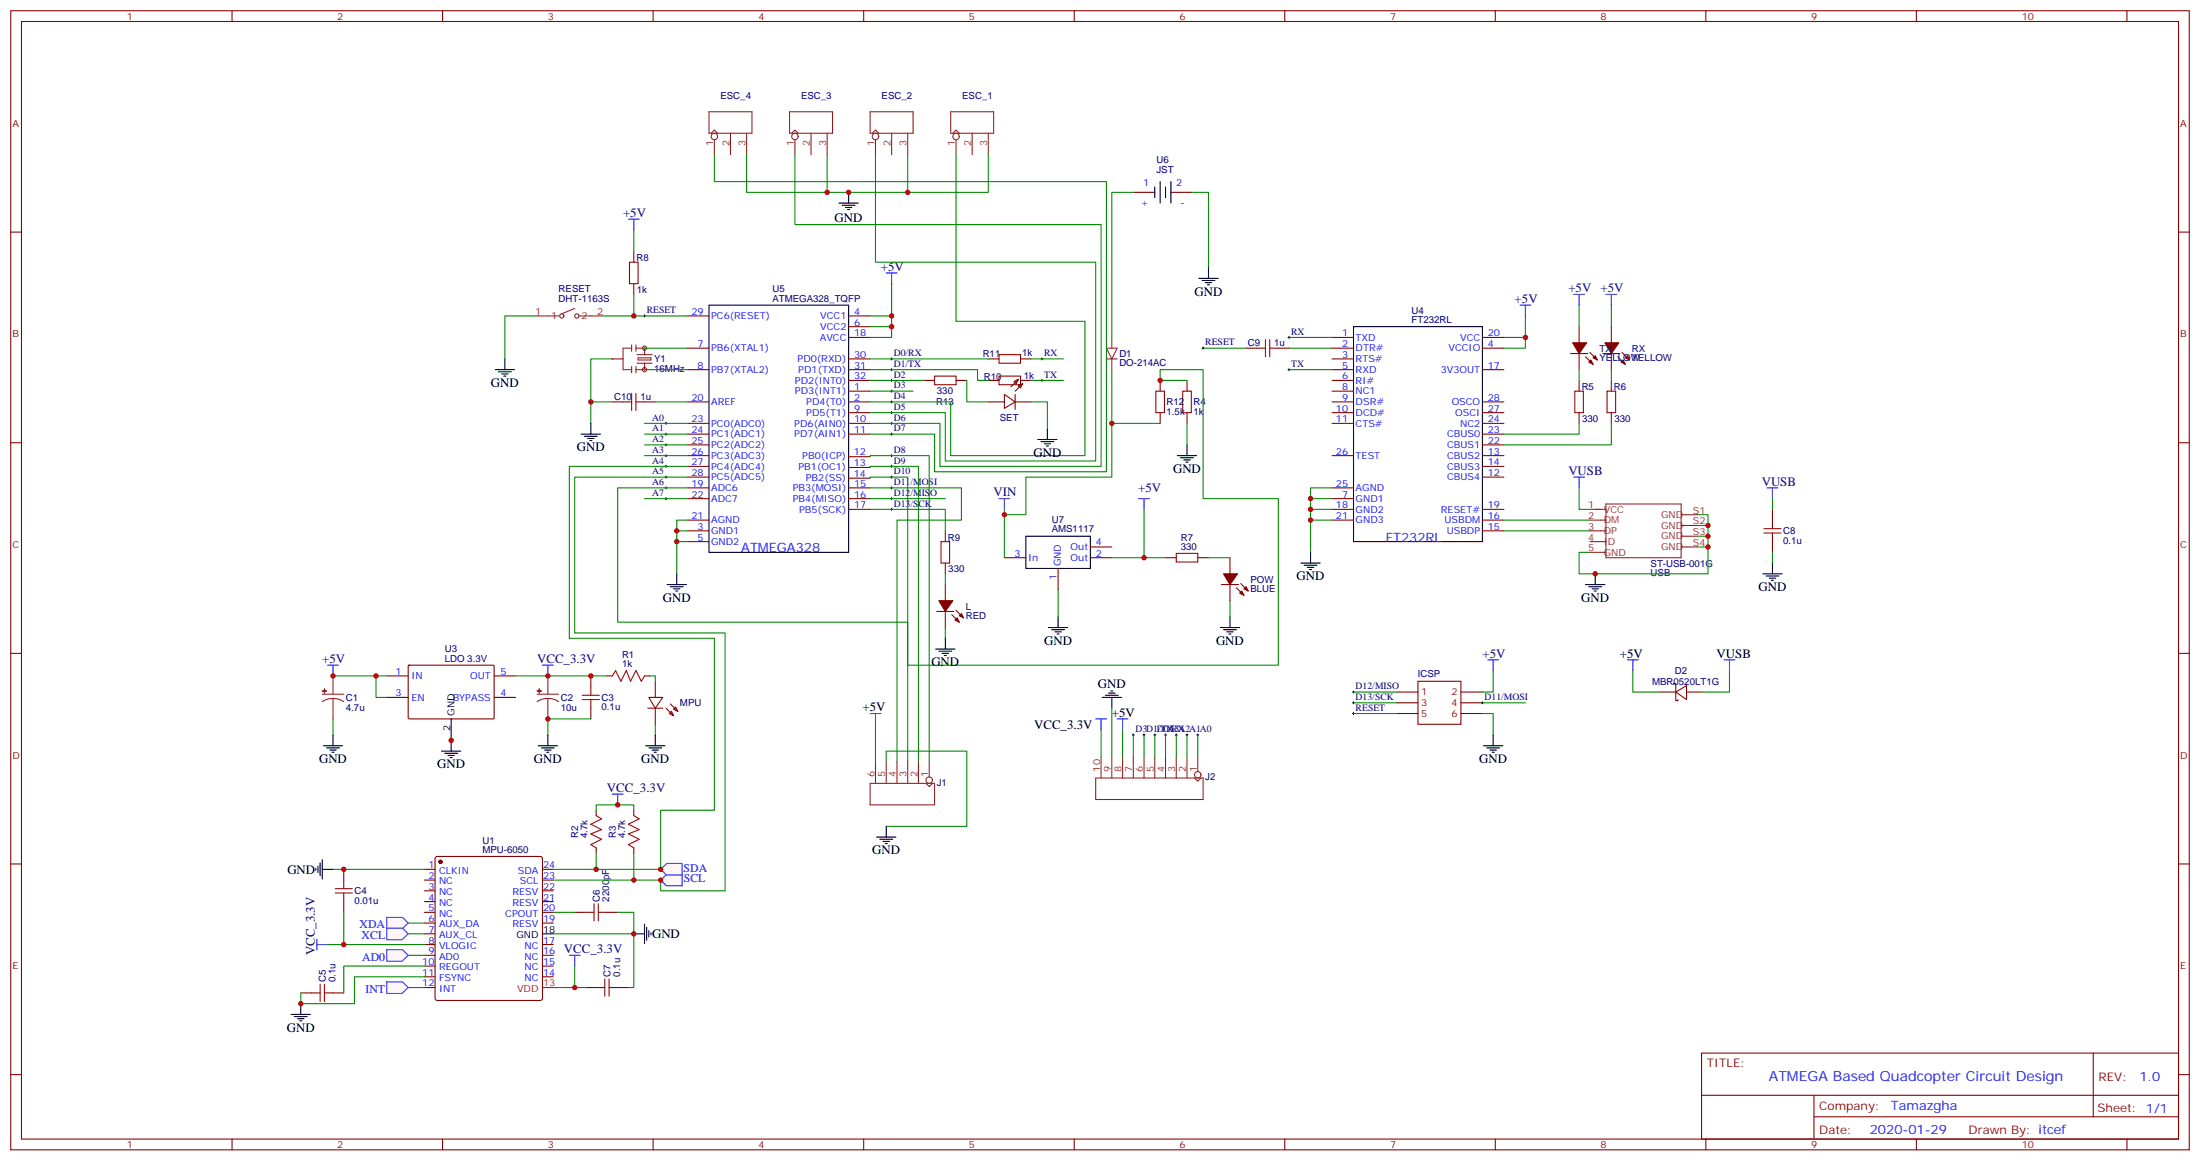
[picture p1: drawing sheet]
<svg xmlns="http://www.w3.org/2000/svg" width="722mm" height="381mm" viewBox="0 0 722 381" stroke-linecap="round" stroke-linejoin="round" font-family="sans-serif">
<g fill="#870000" stroke="#870000" stroke-width=".35">
<path d="M407.1 194.7l.7-.7 .7 1.4z"/>
<path d="M408.5 193.3l.7-.7 .7 1.4z"/>
<path d="M401.8 188.4h4.6l-2.5 3.5z"/>
<path d="M532.3 118.9l.7-.7 .8 1.4z"/>
<path d="M533.8 117.5l.7-.7 .7 1.4z"/>
<path d="M527 112.5h4.6l-2.4 3.6z"/>
<path d="M521.8 118.9l.7-.7 .7 1.4z"/>
<path d="M523.2 117.5l.7-.7 .7 1.4z"/>
<path d="M516.5 112.5h4.6l-2.5 3.6z"/>
<circle cx="144.6" cy="282.9" r=".53"/>
</g>
<g fill="none" stroke="#870000" stroke-width=".35">
<path d="M208.1 82.6v3.5M208.1 93.1v3.6M225.8 114.3h7M225.8 103.7h7M278.7 110.8h7.1M278.7 117.8h7.1M278.7 103.7h7.1M278.7 107.2h7.1M409.2 114.3h3.5M419.8 114.3h3.5M437.4 114.3h7.1M437.4 110.8h7.1"/>
<path d="M437.4 117.8h7.1M486.8 114.3h7.1M486.8 110.8h7.1M515.8 116.1h5.6M518.6 107.2v5.3M518.6 116.1v5.3M520.7 117.1l2.5 2.5M522.1 115.7l2.5 2.5M526.3 116.1h5.7M529.2 107.2v5.3M529.2 116.1v5.3M531.3 117.1l2.5 2.5"/>
<path d="M532.7 115.7l2.5 2.5M225.8 121.4h7M225.8 131.9h7M225.8 139h7M278.7 121.4h7.1M278.7 124.9h7.1M278.7 128.4h7.1M278.7 131.9h7.1M278.7 135.5h7.1M278.7 139h7.1M437.4 121.4h7.1M437.4 124.9h7.1"/>
<path d="M437.4 128.4h7.1M437.4 131.9h7.1M437.4 135.5h7.1M437.4 139h7.1M486.8 121.4h7.1M486.8 131.9h7.1M486.8 135.5h7.1M486.8 139h7.1M518.6 124.9v3.5M518.6 135.5v3.5M529.2 124.9v3.5M529.2 135.5v3.5"/>
<path d="M225.8 156.6h7M225.8 149.6h7M225.8 153.1h7M225.8 146h7M225.8 142.5h7M278.7 142.5h7.1M278.7 149.9h7.1M278.7 153.5h7.1M278.7 157h7.1M437.4 149.6h7.1M486.8 156.6h7.1M486.8 149.6h7.1"/>
<path d="M486.8 153.1h7.1M486.8 146h7.1M486.8 142.5h7.1M225.8 163.7h7M225.8 174.3h7M225.8 170.7h7M225.8 160.2h7M225.8 177.8h7M278.7 163.7h7.1M278.7 167.2h7.1M278.7 160.2h7.1M437.4 163.7h7.1"/>
<path d="M437.4 170.7h7.1M437.4 167.2h7.1M437.4 160.2h7.1M486.8 174.3h7.1M486.8 170.7h7.1M486.8 167.2h7.1M582.1 167.2v3.5M582.1 177.8v3.5M382.8 183.1h3.5M393.3 183.1h3.6M401.1 191.9h5.7M403.9 183.1v5.3"/>
<path d="M403.9 191.9v5.3M406 193l2.5 2.4M407.5 191.6l2.4 2.4M134.1 218.5l.3-.1h27.7l.2 .3-.1 17.1-.3 .2h-27.7l-.1-.3zM127 221.9h7.1M127 229h7.1M162.3 221.9h7M162.3 229h7M194 221.9v3.5M194 232.5v3.5M199.3 221.9h1.8M211.7 221.9h1.7"/>
<path d="M212.7 232.5h5M213.1 229h4.6l-2.5 3.5zM215.2 223.7v5.3M215.2 232.5v5.3M218.7 232.5l2.5 2.5M220.1 231.1l2.5 2.4M220.5 233.5l.7 1.5-1.4-.8zM221.2 232.8l.7-.7 .7 1.4zM195.8 266v1.8M195.8 278.3v1.8M208.1 266v1.8M208.1 278.3v1.8"/>
<path d="M112.9 285.4v3.5M112.9 296v3.5M139.3 285.4h3.6M139.3 288.9h3.6M139.3 292.5h3.6M139.3 296h3.6M139.3 299.5h3.6M143.1 281.4l.5-.2h33.8l.5 .2 .3 .5v45.8l-.3 .5-.5 .2h-33.8l-.5-.2-.2-.5v-45.8zM178.2 285.4h3.5M178.2 288.9h3.5M178.2 292.5h3.5M178.2 296h3.5"/>
<path d="M178.2 299.5h3.5M188.7 299.5h3.6M199.3 299.5h3.5M139.3 303h3.6M139.3 306.6h3.6M139.3 310.1h3.6M139.3 313.6h3.6M139.3 317.1h3.6M178.2 303h3.5M178.2 310.1h3.5M178.2 313.6h3.5M178.2 317.1h3.5"/>
<path d="M98.8 326h3.5M109.4 326h3.5M139.3 320.7h3.6M139.3 324.2h3.6M178.2 320.7h3.5M192.3 324.2h3.5M202.8 324.2h3.6"/>
</g>
<path d="M178.2 324.2h3.5" fill="none" stroke="#f00" stroke-width=".35"/>
<path d="M232.8 100.2h45.9v81.1h-45.9zM444.5 107.2h42.3v70.6h-42.3zM148.2 236v7.1M178.2 306.6h3.5" fill="none" stroke="#000" stroke-width=".35"/>
<g fill="none" stroke="#8c2424" stroke-width=".35">
<path d="M176.4 103.7h7M188.7 101.2l-4.2 1.8M190.5 103.7h7.1M201.1 117.8h3.5M207.4 114.3h-2.8v7.1h2.8M207.4 113.2v2.2M208.8 114.3h2.9v2.1M208.8 113.2v2.2M209.2 119.2h4.9M209.2 116.4h4.9M209.5 117.5h4.3v.7h-4.3zM211.7 119.2v2.2h-2.9"/>
<path d="M207.4 120.3v2.1M208.8 120.3v2.1M522.1 167.2h5.3M522.1 170.7h5.3M522.1 174.3h5.3M522.1 177.8h5.3M527.4 165.5h24.7v17.6h-24.7zM552.1 169h5.3M552.1 172.5h5.3M552.1 176h5.3M552.1 179.6h5.3M522.1 181.3h5.3"/>
<path d="M105.8 227.9h7.1M109.4 229.3l1.8 .2 1.7 .9M109.4 229.3l-1.9 .2-1.7 .9M109.4 221.9v6M109.4 229.3v6.7M176.4 227.9h7M179.9 229.3l1.9 .2 1.6 .9M179.9 229.3l-1.8 .2-1.7 .9M179.9 221.9v6M179.9 229.3v6.7"/>
<circle cx="184.5" cy="103.7" r=".71"/>
<circle cx="189.4" cy="103.7" r=".71"/>
</g>
<g fill="#8c2424" stroke="#8c2424" stroke-width=".35">
<path d="M105.8 226.8l1.4 .1z"/>
<path d="M106.5 226.1l.1 1.4z"/>
<path d="M176.4 226.8l1.4 .1z"/>
<path d="M177.1 226.1v1.4z"/>
</g>
<g fill="none" stroke="#a10000" stroke-width=".35">
<path d="M206.7 86.1h2.8v7h-2.8zM412.7 114.3h2.9M415.6 111.5v5.6M417 111.5v5.6M417 114.3h2.8M517.2 128.4h2.8v7.1h-2.8zM527.8 128.4h2.8v7.1h-2.8zM579.3 173.6h5.6M579.3 175h5.6M582.1 170.7v2.9M582.1 175v2.8M386.3 181.7h7v2.8h-7z"/>
<path d="M191.2 229.7h5.6M191.2 228.2h5.6M194 225.4v2.8M194 229.7v2.8M201.1 221.9l1-1.8 1.8 3.6 1.8-3.6 1.4 3.6 1.7-3.6 1.8 3.6 1.1-1.8M195.8 267.8l1.8 1-3.6 1.8 3.6 1.7-3.6 1.5 3.6 1.7-3.6 1.8 1.8 1M208.1 267.8l1.8 1-3.5 1.8 3.5 1.7-3.5 1.5 3.5 1.7-3.5 1.8 1.7 1M110.1 293.2h5.6M110.1 291.7h5.6M112.9 288.9v2.8M112.9 293.2v2.8M192.3 299.5h2.8"/>
<path d="M195.1 296.7v5.6M196.5 296.7v5.6M196.5 299.5h2.8M102.3 326h2.8M105.1 323.1v5.7M106.5 323.1v5.7M106.5 326h2.9M195.8 324.2h2.8M198.6 321.4v5.6M200 321.4v5.6M200 324.2h2.8"/>
</g>
<path d="M458.6 227.2h7.1M458.6 230.7h7.1M458.6 234.2h7.1M465.7 223.7h14.1v14.1h-14.1zM479.8 227.2h7M479.8 230.7h7M479.8 234.2h7" fill="none" stroke="#800000" stroke-width=".35"/>
<g fill="#8c2424">
<circle cx="211.7" cy="121.4" r=".18"/>
<circle cx="211.7" cy="114.3" r=".18"/>
<circle cx="201.1" cy="117.8" r=".18"/>
</g>
<g fill="none" stroke="#8c2424" stroke-width=".35">
<path d="M232.8 36.7h14.1v7h-14.1zM259.3 36.7h14.1v7h-14.1zM285.8 36.7h14.1v7h-14.1zM312.2 36.7h14.1v7h-14.1zM233.5 43.7l1.1-1 1.1 1M234.6 45.9v4.9M239.9 43.7v7.1M245.2 43.7v7.1M260 43.7l1.1-1 1 1M261.1 45.9v4.9M266.3 43.7v7.1M271.6 43.7v7.1"/>
<path d="M286.5 43.7l1-1 1.1 1M287.5 45.9v4.9M292.8 43.7v7.1M298.1 43.7v7.1M312.9 43.7l1.1-1 1 1M314 45.9v4.9M319.3 43.7v7.1M324.6 43.7v7.1M363.4 114.3h3.5l-1.8 3.5zM363.4 117.8h3.5M365.1 110.8v3.5M365.1 117.8v3.6"/>
<path d="M285.8 257.2h21.1v7h-21.1zM287.5 250.1v7.1M291 250.1v7.1M294.6 250.1v7.1M298.1 250.1v7.1M301.6 250.1v7.1M304.1 257.2l1.1 1 1-1M305.2 250.1v5"/>
<circle cx="234.6" cy="44.8" r="1.06"/>
<circle cx="261.1" cy="44.8" r="1.06"/>
<circle cx="287.5" cy="44.8" r="1.06"/>
<circle cx="314" cy="44.8" r="1.06"/>
<circle cx="211.7" cy="114.3" r=".71"/>
<circle cx="211.7" cy="121.4" r=".71"/>
<circle cx="305.2" cy="256.1" r="1.06"/>
</g>
<path d="M328.1 116.4h7v2.8h-7zM204.6 131.9h2.8M207.4 129.1v5.7M208.8 129.1v5.7M208.8 131.9h2.9M306.9 123.5h7.1v2.8h-7.1zM328.1 123.5h7v2.8h-7zM379.6 128.4h2.8v7.1h-2.8zM388.4 128.4h2.8v7.1h-2.8zM309 177.8h2.9v7.1h-2.9z" fill="none" stroke="#a10000" stroke-width=".35"/>
<g fill="none" stroke="#870000" stroke-width=".35">
<path d="M372.2 63.1h7M384.5 63.1h7.1M324.6 117.8h3.5M335.1 117.8h3.6M201.1 131.9h3.5M211.7 131.9h3.5M303.4 124.9h3.5M314 124.9h3.5M324.6 131.9h5.2M324.6 124.9h3.5M329.8 129.5l3.6 2.4-3.6 2.2zM333 125.2l1.4-.7-.7 1.4z"/>
<path d="M333.4 131.9h5.3M333.4 129.5v4.9M334.4 126.6l1.4-.7-.7 1.5zM334.4 124.5l-2.4 2.5M335.1 124.9h3.6M335.8 125.9l-2.4 2.5M381 124.9v3.5M381 135.5v3.5M389.8 124.9v3.5M389.8 135.5v3.5M310.4 174.3v3.5M310.4 184.9v3.5"/>
<path d="M310.4 191.9v5.3M307.6 200.7h5.7M310.4 200.7v5.3M312.6 201.8l2.4 2.5M314 200.4l2.4 2.4"/>
</g>
<g fill="#870000" stroke="#870000" stroke-width=".35">
<path d="M313.6 203.6l.7-.8 .7 1.5z"/>
<path d="M315 202.1l.7-.7 .7 1.4z"/>
<path d="M308.3 197.2h4.6l-2.5 3.5z"/>
</g>
<path d="M381 59.6v7.1M384.5 59.6v7.1M379.2 61.4v3.5M382.8 61.4v3.5" fill="none" stroke="#000" stroke-width=".35"/>
<g fill="none" stroke="#000" stroke-width=".33">
<path d="M211.3 103.7h.7M211.7 103.4v.7M292.5 117.8h.7M292.8 117.5v.7M341.8 117.8h.7M342.2 117.5v.7M394.8 114.3h.7M395.1 113.9v.8M423 110.8h.7M423.3 110.4v.7M218.4 139h.7M218.7 138.6v.7"/>
<path d="M292.5 121.4h.7M292.5 124.9h.7M292.5 139h.7M292.5 135.5h.7M292.5 131.9h.7M292.5 128.4h.7M292.8 121v.7M292.8 124.5v.7M292.8 128.1v.7M292.8 131.6v.7M292.8 135.1v.7M292.8 138.6v.7"/>
<path d="M341.8 124.9h.7M342.2 124.5v.7M423 121.4h.7M423.3 121v.7M218.4 156.6h.7M218.4 153.1h.7M218.4 149.6h.7M218.4 142.5h.7M218.4 146h.7M218.7 142.2v.7M218.7 145.7v.7M218.7 149.2v.7"/>
<path d="M218.7 152.8v.7M218.7 156.3v.7M218.7 159.8v.7M292.5 156.6h.7M292.5 153.1h.7M292.5 149.6h.7M292.5 142.5h.7M292.8 142.2v.7M292.8 149.2v.7M292.8 152.8v.7M292.8 156.3v.7M292.8 159.8v.7"/>
<path d="M218.4 163.7h.7M218.4 160.2h.7M218.7 163.3v.7M292.5 167.2h.7M292.5 163.7h.7M292.5 160.2h.7M292.8 163.3v.7M292.8 166.9v.7M444.1 230.7h.8M444.1 234.2h.8M444.1 227.2h.8M444.5 226.8v.7"/>
<path d="M444.5 230.4v.7M444.5 233.9v.7M486.5 230.7h.7M486.8 230.4v.7"/>
</g>
<path d="M107.6 218.4h3.5M109.4 218.4v3.5M178.2 218.4h3.5M179.9 218.4v3.5M201.1 260.7h3.5M202.8 260.7v3.5M104.1 310.1h3.5M104.1 308.3v3.6M187 313.6h3.5M188.7 313.6v3.5" fill="none" stroke="#00f" stroke-width=".35"/>
<path d="M217 288.9l2-1.9h5l.1 3.8h-5.3z" fill="#fff7f7" stroke="#00f" stroke-width=".35"/>
<g fill="#fff7f7" stroke="#420aff" stroke-width=".35">
<path d="M217 285.4l2-1.9h5l.1 3.7h-5.3z"/>
<path d="M126.9 301.2h5.3l1.9 1.8-2.1 2h-5z"/>
<path d="M126.9 304.7h5.3l1.9 1.9-2.1 1.9h-5z"/>
<path d="M126.9 311.8h5.3l1.9 1.8-2.1 2h-5z"/>
<path d="M126.9 322.4h5.3l1.9 1.8-2.1 1.9h-5z"/>
</g>
<g fill="none" stroke="#00f" stroke-width=".35">
<path d="M206.4 72h3.5M208.1 72v3.5M291 89.6h3.6M292.8 89.6v3.5M516.8 96.7h3.5M518.6 96.7v3.5M527.4 96.7h3.5M529.2 96.7v3.5M499.2 100.2h3.5M500.9 100.2v3.5M516.8 156.6h3.5M518.6 156.6v3.6"/>
<path d="M328.1 163.7h3.5M329.8 163.7v3.5M373.9 163.7h3.6M375.7 163.7v3.5M580.3 160.2h3.5M582.1 160.2v3.5M488.6 216.6h3.5M490.4 216.6v3.5M534.5 216.6h3.5M536.2 216.6v3.5M566.2 216.6h3.5M568 216.6v3.5"/>
<path d="M285.8 234.2h3.5M287.5 234.2v3.6M359.8 236h3.6M361.6 236v3.5M366.9 236h3.5M368.7 236v3.5"/>
</g>
<g fill="none" stroke="#000" stroke-width=".35">
<path d="M275.5 66.7h6.4M276.6 67.4h4.2M277.6 68.1h2.2M278.3 68.8h.7M278.7 63.1v3.6M393.7 91.4h6.3M394.8 92.1h4.2M395.8 92.8h2.1M396.5 93.5h.7M396.9 87.8v3.6M165.8 117.8v3.6M162.6 121.4h6.4"/>
<path d="M163.7 122.1h4.2M164.7 122.8h2.2M165.5 123.5h.7M194 139v3.5M190.9 142.5h6.3M191.9 143.2h4.2M193 143.9h2.1M193.7 144.6h.7M340.8 144.3h6.3M341.8 145h4.3M342.9 145.7h2.1M343.6 146.4h.7"/>
<path d="M344 140.8v3.5M386.6 149.6h6.4M387.7 150.3h4.2M388.8 151h2.1M389.5 151.7h.7M389.8 146v3.6M336.9 176h21.2v10.6h-21.2zM219.1 191.9h6.3M220.1 192.6h4.3M221.2 193.3h2.1M221.9 194h.7M222.2 188.4v3.5"/>
<path d="M427.2 184.9h6.4M428.3 185.6h4.2M429.3 186.3h2.1M430 187h.7M430.4 181.3v3.6M520.7 191.9h6.3M521.8 192.6h4.2M522.8 193.3h2.1M523.5 194h.7M523.9 188.4v3.5M578.9 188.4h6.4M580 189.1h4.2"/>
<path d="M581 189.8h2.1M581.7 190.5h.7M582.1 184.9v3.5M307.3 213.1h6.3M308.3 213.8h4.3M309.4 214.5h2.1M310.1 215.2h.7M310.4 209.6v3.5M344.3 206h6.4M345.4 206.7h4.2M346.4 207.4h2.1M347.1 208.1h.7"/>
<path d="M347.5 202.5v3.5M400.8 206h6.3M401.8 206.7h4.2M402.9 207.4h2.1M403.6 208.1h.7M403.9 202.5v3.5M361.9 229h6.4M363 228.2h4.2M364.1 227.5h2.1M364.8 226.8h.7M365.1 229v3.5M106.2 244.8h6.3"/>
<path d="M107.2 245.5h4.3M108.3 246.2h2.1M109 246.9h.7M109.4 241.3v3.5M145 246.6h6.3M146 247.3h4.3M147.1 248h2.1M147.8 248.7h.7M148.2 243.1v3.5M176.7 244.8h6.4M177.8 245.5h4.2M178.9 246.2h2.1"/>
<path d="M179.6 246.9h.7M179.9 241.3v3.5M212 244.8h6.4M213.1 245.5h4.2M214.1 246.2h2.2M214.8 246.9h.7M215.2 241.3v3.5M487.2 244.8h6.3M488.2 245.5h4.3M489.3 246.2h2.1M490 246.9h.7M490.4 241.3v3.5"/>
<path d="M287.9 274.8h6.3M288.9 275.5h4.3M290 276.2h2.1M290.7 276.9h.7M291 271.3v3.5M103.7 285v.8M104.4 284.3v2.2M105.1 283.3v4.2M105.8 285.4h3.6M105.8 282.2v6.4M208.1 306.6h3.6M211.7 303.4v6.3"/>
<path d="M212.4 304.4v4.3M213.1 305.5v2.1M213.8 306.2v.7M95.6 333h6.4M96.7 333.7h4.2M97.7 334.4h2.1M98.4 335.1h.7M98.8 329.5v3.5"/>
</g>
<g fill="none" stroke="#008700" stroke-width=".35">
<path d="M234.6 50.8v8.8h128.8v95.3h-56.5v-12.4h-21.1M245.2 50.8v12.3h79.4v-12.3M261.1 50.8v22.9h100.5v79.4h-52.9v-14.1h-22.9M271.6 50.8v12.3M287.5 50.8v35.3h72.3v65.2h-49.4v-15.8h-24.6M298.1 50.8v12.3M314 50.8v54.7h42.3v44.1h-44.1v-17.7h-26.4M208.1 75.5v7.1M372.2 63.1h-7.1v47.7M391.6 63.1h5.3v24.7M208.1 96.7v7M292.8 93.1v17.7h-7"/>
<path d="M176.4 103.7h-10.6v14.1M197.6 103.7h28.2M201.1 117.8h-7.1v14.1M211.7 114.3h14.1M285.8 103.7h7M285.8 107.2h7M285.8 117.8h38.8M338.7 117.8h10.5M395.1 114.3h14.1M423.3 114.3h14.1M423.3 110.8h14.1M500.9 110.8v3.5h-7"/>
<path d="M500.9 103.7v7.1h-7M518.6 100.2v7M529.2 100.2v7M201.1 131.9h-7.1v7.1M211.7 121.4h14.1M211.7 139h14.1M215.2 131.9h10.6M285.8 121.4h35.2v3.5h3.6M285.8 124.9h17.6M285.8 128.4h14.1M317.5 124.9v7h7.1M338.7 131.9h5.3v8.9"/>
<path d="M338.7 124.9h10.5M365.1 121.4v35.2h-28.2v12.4h-7.1M365.1 139h15.9M389.8 124.9h-8.8v-3.5h14.1v42.3h24.7v54.7h-121.7v-14.1h-95.3v-44.1h23M389.8 139v7M423.3 121.4h14.1M518.6 139v3.5h-24.7M518.6 121.4v3.5M529.2 139v7h-35.3M529.2 121.4v3.5M211.7 149.6h14.1M211.7 146h14.1"/>
<path d="M211.7 142.5h14.1M225.8 153.1h-38.8v56.5h47.6v56.4h-17.6v19.4h-21.2M225.8 156.6h-37.1v51.2h49.4v84.7h-21.1v-3.6h-8.9M285.8 149.9v-.3h19.4v100.5M285.8 153.5v-.4h15.8v97M285.8 157v-.4h12.3v93.5M211.7 163.7h14.1M222.2 174.3h3.6M222.2 177.8h3.6M225.8 170.7h-3.6v17.7M285.8 167.2h24.6v7.1M285.8 160.2h29.9v10.5h-21.1v79.4"/>
<path d="M285.8 163.7h24.6M329.8 167.2v15.9M375.7 167.2v15.9M430.4 170.7h7M430.4 163.7h7M430.4 167.2h7M437.4 160.2h-7v21.1M493.9 174.3h28.2M493.9 170.7h28.2M518.6 160.2v7h3.5M557.4 169h3.5v19.4h-42.3v-7.1h3.5M557.4 179.6h3.5"/>
<path d="M557.4 176h3.5M557.4 172.5h3.5M582.1 163.7v3.5M310.4 188.4v3.5M347.5 193.7v8.8M365.1 183.1h17.7M396.9 183.1h7M403.9 197.2v5.3M582.1 181.3v3.6M310.4 206v3.6M109.4 236v5.3M109.4 221.9h17.6"/>
<path d="M123.5 221.9v7.1h3.5M169.3 221.9h30M194 236h-14.1v5.3M213.4 221.9h1.8v1.8M215.2 237.8v3.5M287.5 237.8v12.3M361.6 239.5v8.9M365.1 232.5v15.9M368.7 239.5v8.9M444.5 230.7h14.1M444.5 227.2h14.1M444.5 234.2h14.1"/>
<path d="M486.8 234.2h3.6v7.1M486.8 230.7h14.1M490.4 220.1v7.1h-3.6M536.2 220.1v7.1h8.8M568 220.1v7.1h-8.8M148.2 241.3v1.8M291 250.1v-3.5h26.5v24.7h-26.5M372.2 241.3v7.1M375.7 241.3v7.1M379.2 241.3v7.1M382.8 241.3v7.1M386.3 241.3v7.1"/>
<path d="M389.8 241.3v7.1M393.3 241.3v7.1M195.8 266v-1.8h12.3v1.8M109.4 285.4h29.9M112.9 299.5v10.6M181.7 299.5h7M195.8 280.1v5.3h-14.1M202.8 299.5h5.3v7.1h-26.4M208.1 280.1v8.8h-26.4M107.6 310.1h31.7M134.1 313.6h5.2M134.1 306.6h5.2"/>
<path d="M134.1 303h5.2M139.3 317.1h-26.4v8.9M188.7 317.1v7.1M208.1 306.6v17.6h-1.7M134.1 324.2h5.2M139.3 320.7h-22.9v8.8h-17.6v-3.5M181.7 324.2h10.6"/>
</g>
<g fill="none" stroke="#870000" stroke-width=".35">
<path d="M3.5 3.5h715.5v374h-715.5zM7.1 7.1h708.3v366.8h-708.3zM76.2 3.5v3.6M145.3 3.5v3.6M214.5 3.5v3.6M283.6 3.5v3.6M352.8 3.5v3.6M421.9 3.5v3.6M491.1 3.5v3.6M560.2 3.5v3.6M629.4 3.5v3.6M698.5 3.5v3.6"/>
<path d="M3.5 76.2h3.6M715.4 76.2h3.6M3.5 145.3h3.6M715.4 145.3h3.6M358.1 179.6h7M329.8 183.1h7.1M347.5 186.6v7.1M358.1 183.1h7M3.5 214.5h3.6M715.4 214.5h3.6M545 227.2h5.3M549.6 224.7v-.3h.7v5.6h.7v-.3"/>
<path d="M550.3 227.2l3.6-2.1v4.6zM553.9 227.2h5.3M3.5 283.6h3.6M715.4 283.6h3.6M3.5 352.8h3.6M558.8 345.7h156.6v28.2h-156.6zM558.8 359.6h156.5M595.7 359.6v14.1M687.4 345.7v20.9M715.4 352.8h3.6M76.2 373.9v3.6M145.3 373.9v3.6"/>
<path d="M214.5 373.9v3.6M283.6 373.9v3.6M352.8 373.9v3.6M421.9 373.9v3.6M491.1 373.9v3.6M560.2 373.9v3.6M595.7 366.6h119.6M629.4 373.9v3.6M698.5 373.9v3.6"/>
</g>
<g fill="none" stroke="#8c2424" stroke-width=".35">
<path d="M359.8 255.4h35.3v7.1h-35.3zM361.6 248.4v7M365.1 248.4v7M368.7 248.4v7M372.2 248.4v7M375.7 248.4v7M379.2 248.4v7M382.8 248.4v7M386.3 248.4v7M389.8 248.4v7M392.3 255.4l1 1.1 1.1-1.1M393.3 248.4v4.9"/>
<circle cx="393.3" cy="254.4" r="1.06"/>
</g>
<g fill="none" stroke="#000" stroke-width=".33">
<path d="M371.8 241.3h.7M372.2 240.9v.8M375.4 241.3h.7M375.7 240.9v.8M378.9 241.3h.7M379.2 240.9v.8M382.4 241.3h.7M382.8 240.9v.8M385.9 241.3h.7M386.3 240.9v.8M389.5 241.3h.7M389.8 240.9v.8"/>
<path d="M393 241.3h.7M393.3 240.9v.8"/>
</g>
<g fill="#c00">
<circle cx="148.2" cy="243.1" r=".88"/>
<circle cx="217" cy="285.4" r=".88"/>
<circle cx="329.8" cy="169" r=".88"/>
<circle cx="365.1" cy="139" r=".88"/>
<circle cx="375.7" cy="183.1" r=".88"/>
<circle cx="271.6" cy="63.1" r=".88"/>
<circle cx="278.7" cy="63.1" r=".88"/>
<circle cx="217" cy="288.9" r=".88"/>
<circle cx="381" cy="124.9" r=".88"/>
<circle cx="195.8" cy="285.4" r=".88"/>
<circle cx="112.9" cy="310.1" r=".88"/>
<circle cx="112.9" cy="285.4" r=".88"/>
<circle cx="188.7" cy="324.2" r=".88"/>
<circle cx="208.1" cy="306.6" r=".88"/>
<circle cx="202.8" cy="264.2" r=".88"/>
<circle cx="179.9" cy="236" r=".88"/>
<circle cx="194" cy="221.9" r=".88"/>
<circle cx="179.9" cy="221.9" r=".88"/>
<circle cx="123.5" cy="221.9" r=".88"/>
<circle cx="109.4" cy="221.9" r=".88"/>
<circle cx="208.1" cy="288.9" r=".88"/>
<circle cx="560.9" cy="179.6" r=".88"/>
<circle cx="560.9" cy="176" r=".88"/>
<circle cx="560.9" cy="172.5" r=".88"/>
<circle cx="500.9" cy="110.8" r=".88"/>
<circle cx="430.4" cy="163.7" r=".88"/>
<circle cx="430.4" cy="167.2" r=".88"/>
<circle cx="430.4" cy="170.7" r=".88"/>
<circle cx="208.1" cy="103.7" r=".88"/>
<circle cx="194" cy="131.9" r=".88"/>
<circle cx="292.8" cy="107.2" r=".88"/>
<circle cx="292.8" cy="103.7" r=".88"/>
<circle cx="222.3" cy="174.3" r=".88"/>
<circle cx="222.3" cy="177.8" r=".88"/>
<circle cx="298.1" cy="63.1" r=".88"/>
<circle cx="98.8" cy="329.5" r=".88"/>
<circle cx="523.9" cy="188.4" r=".88"/>
</g>
<text font-size="4.6" fill="#00f" x="580.9" y="354.7">ATMEGA Based Quadcopter Circuit Design</text>
<g font-size="4.2" fill="#000080">
<text x="204.6" y="71.3">+5V</text>
<text x="289.3" y="88.9">+5V</text>
<text x="515.1" y="96">+5V</text>
<text x="525.6" y="96">+5V</text>
<text x="497.4" y="99.5">+5V</text>
<text x="515.1" y="155.9">VUSB</text>
<text x="373.8" y="161.6">+5V</text>
<text x="578.6" y="159.5">VUSB</text>
<text x="326.3" y="163">VIN</text>
<text x="486.8" y="215.9">+5V</text>
<text x="105.8" y="217.7">+5V</text>
<text x="176.4" y="217.7">VCC_3.3V</text>
<text x="199.3" y="260">VCC_3.3V</text>
<text x="103.4" y="313.6" transform="rotate(-90 103.4 313.6)">VCC_3.3V</text>
<text x="185.2" y="312.9">VCC_3.3V</text>
</g>
<g font-size="4.2">
<text x="274" y="72.8">GND</text>
<text x="392.3" y="97">GND</text>
<text x="161.2" y="127">GND</text>
<text x="189.4" y="148.2">GND</text>
<text x="339.4" y="149.9">GND</text>
<text x="385.2" y="155.2">GND</text>
<text x="425.8" y="190.5">GND</text>
<text x="217.7" y="197.6">GND</text>
<text x="519.3" y="197.6">GND</text>
<text x="577.5" y="194">GND</text>
<text x="342.9" y="211.7">GND</text>
<text x="399.3" y="211.7">GND</text>
<text x="532" y="215.9">+5V</text>
<text x="563.7" y="215.9">VUSB</text>
<text x="305.9" y="218.7">GND</text>
<text x="360.5" y="225.8">GND</text>
<text x="283.3" y="233.5">+5V</text>
<text x="339.6" y="239.2">VCC_3.3V</text>
<text x="365.1" y="235.3">+5V</text>
<text x="104.8" y="250.5">GND</text>
<text x="175.3" y="250.5">GND</text>
<text x="210.6" y="250.5">GND</text>
<text x="485.8" y="250.5">GND</text>
<text x="143.6" y="252.2">GND</text>
<text x="286.5" y="280.5">GND</text>
<text x="94.4" y="286.8">GND</text>
<text x="214.1" y="308">GND</text>
<text x="94.2" y="338.7">GND</text>
</g>
<g font-size="4.2" fill="#00f">
<text x="455.1" y="177.8">FT232RL</text>
<text x="243.4" y="181.3">ATMEGA328</text>
<text x="702.6" y="355">1.0</text>
<text x="621" y="364.5">Tamazgha</text>
<text x="614.1" y="372.3">2020-01-29</text>
</g>
<g font-size="3.9" fill="#00f">
<text x="224.5" y="286.2">SDA</text>
<text x="224.6" y="289.7">SCL</text>
<text x="118.1" y="304.8">XDA</text>
<text x="118.7" y="308.3">XCL</text>
<text x="118.9" y="315.4">AD0</text>
<text x="120" y="326">INT</text>
</g>
<g font-size="3.9" fill="#800">
<text x="560.6" y="350.3">TITLE:</text>
<text x="689.2" y="355">REV:</text>
<text x="597.5" y="364.5">Company:</text>
<text x="688.8" y="365.1">Sheet: 1/1</text>
<text x="597.5" y="372.2">Date:</text>
<text x="646.5" y="372.3">Drawn By: itcef</text>
</g>
<g font-size="3.2" fill="#800">
<text x="41.6" y="6.5">1</text>
<text x="110.8" y="6.5">2</text>
<text x="179.9" y="6.5">3</text>
<text x="249.1" y="6.5">4</text>
<text x="318.2" y="6.5">5</text>
<text x="387.3" y="6.5">6</text>
<text x="456.5" y="6.5">7</text>
<text x="525.6" y="6.5">8</text>
<text x="594.8" y="6.5">9</text>
<text x="663.9" y="6.5">10</text>
<text x="4.1" y="41.6">A</text>
<text x="716" y="41.6">A</text>
<text x="4.1" y="110.8">B</text>
<text x="716" y="110.8">B</text>
<text x="4.1" y="179.9">C</text>
<text x="716" y="179.9">C</text>
<text x="4.1" y="249.1">D</text>
<text x="716" y="249.1">D</text>
<text x="4.1" y="318.2">E</text>
<text x="716" y="318.2">E</text>
<text x="41.6" y="376.9">1</text>
<text x="110.8" y="376.9">2</text>
<text x="179.9" y="376.9">3</text>
<text x="249.1" y="376.9">4</text>
<text x="318.2" y="376.9">5</text>
<text x="387.3" y="376.9">6</text>
<text x="456.5" y="376.9">7</text>
<text x="525.6" y="376.9">8</text>
<text x="594.8" y="376.9">9</text>
<text x="663.9" y="376.9">10</text>
</g>
<g font-size="3.2" fill="#000080">
<text x="236.6" y="32.5">ESC_4</text>
<text x="263.1" y="32.5">ESC_3</text>
<text x="289.5" y="32.5">ESC_2</text>
<text x="316" y="32.5">ESC_1</text>
<text x="379.8" y="53.6">U6</text>
<text x="379.8" y="56.8">JST</text>
<text x="209" y="85.8">R8</text>
<text x="183.4" y="95.8">RESET</text>
<text x="253.6" y="95.8">U5</text>
<text x="183.4" y="99">DHT-1163S</text>
<text x="209.1" y="96">1k</text>
<text x="253.6" y="99">ATMEGA328_TQFP</text>
<text x="212.4" y="102.8">RESET</text>
<text x="463.5" y="106.2">FT232RL</text>
<text x="463.5" y="103">U4</text>
<text x="395.8" y="113.4">RESET</text>
<text x="409.8" y="113.6">C9</text>
<text x="418.4" y="113.7">1u</text>
<text x="424" y="109.9">RX</text>
<text x="214.8" y="119">Y1</text>
<text x="293.5" y="116.9">D0/RX</text>
<text x="322.7" y="117.2">R11</text>
<text x="335.6" y="117">1k</text>
<text x="342.9" y="116.9">RX</text>
<text x="367.6" y="117.1">D1</text>
<text x="525.3" y="118.6">YELLOW</text>
<text x="525.3" y="115.4">TX</text>
<text x="535.9" y="118.6">YELLOW</text>
<text x="535.9" y="115.4">RX</text>
<text x="214.8" y="122.2">16MHz</text>
<text x="293.5" y="124">D2</text>
<text x="293.5" y="120.5">D1/TX</text>
<text x="323.1" y="124.7">R10</text>
<text x="336.2" y="124.5">1k</text>
<text x="342.9" y="124">TX</text>
<text x="367.6" y="120.3">DO-214AC</text>
<text x="424" y="120.5">TX</text>
<text x="201.7" y="131.2">C10</text>
<text x="210.3" y="131.3">1u</text>
<text x="293.5" y="131.1">D4</text>
<text x="293.5" y="127.5">D3</text>
<text x="307.7" y="129.5">330</text>
<text x="519.4" y="128.2">R5</text>
<text x="530" y="128.2">R6</text>
<text x="293.5" y="134.6">D5</text>
<text x="307.4" y="133">R13</text>
<text x="383.1" y="136.2">1.5k</text>
<text x="383.1" y="133">R12</text>
<text x="391.9" y="136.2">1k</text>
<text x="391.9" y="133">R4</text>
<text x="214.1" y="141.6">A1</text>
<text x="214.1" y="138.1">A0</text>
<text x="293.5" y="141.6">D7</text>
<text x="293.5" y="138.1">D6</text>
<text x="328.4" y="138.3">SET</text>
<text x="519.6" y="138.4">330</text>
<text x="530.2" y="138.4">330</text>
<text x="214.1" y="148.7">A3</text>
<text x="214.1" y="145.2">A2</text>
<text x="293.5" y="148.7">D8</text>
<text x="214.1" y="155.8">A5</text>
<text x="214.1" y="152.2">A4</text>
<text x="293.5" y="155.8">D10</text>
<text x="293.5" y="152.2">D9</text>
<text x="214.1" y="159.3">A6</text>
<text x="293.5" y="159.3">D11/MOSI</text>
<text x="214.1" y="162.8">A7</text>
<text x="293.5" y="166.3">D13/SCK</text>
<text x="293.5" y="162.8">D12/MISO</text>
<text x="345.4" y="171.6">U7</text>
<text x="311.3" y="177.5">R9</text>
<text x="345.4" y="174.8">AMS1117</text>
<text x="387.7" y="177.5">R7</text>
<text x="585.6" y="178.6">0.1u</text>
<text x="585.6" y="175.4">C8</text>
<text x="387.7" y="180.6">330</text>
<text x="542.1" y="186">ST-USB-001G</text>
<text x="311.4" y="187.8">330</text>
<text x="410.6" y="191.3">POW</text>
<text x="542.1" y="189.2">USB</text>
<text x="410.6" y="194.5">BLUE</text>
<text x="317.1" y="203.3">RED</text>
<text x="317.1" y="200.1">L</text>
<text x="146.1" y="214.1">U3</text>
<text x="204.3" y="216">R1</text>
<text x="146.1" y="217.3">LDO 3.3V</text>
<text x="204.3" y="219.1">1k</text>
<text x="550" y="221.2">D2</text>
<text x="445.2" y="226.3">D12/MISO</text>
<text x="465.6" y="222.1">ICSP</text>
<text x="542.5" y="224.7">MBR0520LT1G</text>
<text x="113.6" y="233.3">4.7u</text>
<text x="113.6" y="230.1">C1</text>
<text x="184.1" y="233.3">10u</text>
<text x="184.1" y="230.1">C2</text>
<text x="197.6" y="233.2">0.1u</text>
<text x="197.6" y="230.1">C3</text>
<text x="223.3" y="231.9">MPU</text>
<text x="445.2" y="233.4">RESET</text>
<text x="445.2" y="229.8">D13/SCK</text>
<text x="487.5" y="229.8">D11/MOSI</text>
<text x="372.9" y="240.4">D3D1/TX</text>
<text x="379.9" y="240.4">D0/RX</text>
<text x="383.5" y="240.4">A3A2A1A0</text>
<text x="307.6" y="257.9">J1</text>
<text x="395.8" y="256.1">J2</text>
<text x="189.9" y="275.2" transform="rotate(-90 189.9 275.2)">R2</text>
<text x="193" y="275.2" transform="rotate(-90 193 275.2)">4.7k</text>
<text x="202.2" y="275.2" transform="rotate(-90 202.2 275.2)">R3</text>
<text x="205.3" y="275.2" transform="rotate(-90 205.3 275.2)">4.7k</text>
<text x="158.4" y="280.1">MPU-6050</text>
<text x="158.4" y="276.9">U1</text>
<text x="116.4" y="293.6">C4</text>
<text x="116.4" y="296.7">0.01u</text>
<text x="197" y="296" transform="rotate(-90 197 296)">C6</text>
<text x="200.1" y="296" transform="rotate(-90 200.1 296)">2200pF</text>
<text x="107" y="322.4" transform="rotate(-90 107 322.4)">C5</text>
<text x="110.1" y="322.4" transform="rotate(-90 110.1 322.4)">0.1u</text>
<text x="200.5" y="320.7" transform="rotate(-90 200.5 320.7)">C7</text>
<text x="203.6" y="320.7" transform="rotate(-90 203.6 320.7)">0.1u</text>
</g>
<g font-size="3.2" fill="#8d2323">
<text x="234.2" y="47.9" transform="rotate(-90 234.2 47.9)">1</text>
<text x="239.5" y="47.9" transform="rotate(-90 239.5 47.9)">2</text>
<text x="244.8" y="47.9" transform="rotate(-90 244.8 47.9)">3</text>
<text x="260.7" y="47.9" transform="rotate(-90 260.7 47.9)">1</text>
<text x="266" y="47.9" transform="rotate(-90 266 47.9)">2</text>
<text x="271.3" y="47.9" transform="rotate(-90 271.3 47.9)">3</text>
<text x="287.2" y="47.9" transform="rotate(-90 287.2 47.9)">1</text>
<text x="292.5" y="47.9" transform="rotate(-90 292.5 47.9)">2</text>
<text x="297.7" y="47.9" transform="rotate(-90 297.7 47.9)">3</text>
<text x="313.6" y="47.9" transform="rotate(-90 313.6 47.9)">1</text>
<text x="318.9" y="47.9" transform="rotate(-90 318.9 47.9)">2</text>
<text x="324.2" y="47.9" transform="rotate(-90 324.2 47.9)">3</text>
<text x="175.8" y="103.4">1</text>
<text x="181" y="104.8">1</text>
<text x="191" y="104.8">2</text>
<text x="196.1" y="103.4">2</text>
<text x="521.5" y="166.9">1</text>
<text x="521.5" y="170.4">2</text>
<text x="521.5" y="173.9">3</text>
<text x="526.7" y="168.3">VCC</text>
<text x="526.7" y="171.8">DM</text>
<text x="545.5" y="170">GND</text>
<text x="545.5" y="173.6">GND</text>
<text x="556" y="168.6">S1</text>
<text x="556" y="172.2">S2</text>
<text x="521.5" y="177.4">4</text>
<text x="526.7" y="175.3">DP</text>
<text x="526.7" y="178.9">ID</text>
<text x="545.5" y="177.1">GND</text>
<text x="556" y="175.7">S3</text>
<text x="556" y="179.2">S4</text>
<text x="521.5" y="181">5</text>
<text x="526.7" y="182.4">GND</text>
<text x="545.5" y="180.6">GND</text>
<text x="287.2" y="255.1" transform="rotate(-90 287.2 255.1)">6</text>
<text x="290.7" y="255.1" transform="rotate(-90 290.7 255.1)">5</text>
<text x="294.2" y="255.1" transform="rotate(-90 294.2 255.1)">4</text>
<text x="297.7" y="255.1" transform="rotate(-90 297.7 255.1)">3</text>
<text x="301.3" y="255.1" transform="rotate(-90 301.3 255.1)">2</text>
<text x="304.8" y="255.1" transform="rotate(-90 304.8 255.1)">1</text>
<text x="361.2" y="253.3" transform="rotate(-90 361.2 253.3)">10</text>
<text x="364.8" y="253.3" transform="rotate(-90 364.8 253.3)">9</text>
<text x="368.3" y="253.3" transform="rotate(-90 368.3 253.3)">8</text>
<text x="371.8" y="253.3" transform="rotate(-90 371.8 253.3)">7</text>
<text x="375.4" y="253.3" transform="rotate(-90 375.4 253.3)">6</text>
<text x="378.9" y="253.3" transform="rotate(-90 378.9 253.3)">5</text>
<text x="382.4" y="253.3" transform="rotate(-90 382.4 253.3)">4</text>
<text x="385.9" y="253.3" transform="rotate(-90 385.9 253.3)">3</text>
<text x="389.5" y="253.3" transform="rotate(-90 389.5 253.3)">2</text>
<text x="393" y="253.3" transform="rotate(-90 393 253.3)">1</text>
</g>
<g font-size="3.2" fill="#00f">
<text x="375.5" y="61">1</text>
<text x="386.3" y="61">2</text>
<text x="374.6" y="67.7">+</text>
<text x="387.7" y="67.7">-</text>
<text x="227" y="103.4">29</text>
<text x="233.5" y="104.8">PC6(RESET)</text>
<text x="269.4" y="104.8">VCC1</text>
<text x="280.5" y="103.4">4</text>
<text x="280.5" y="106.9">6</text>
<text x="229.1" y="113.9">7</text>
<text x="269.2" y="111.8">AVCC</text>
<text x="269.4" y="108.3">VCC2</text>
<text x="280.5" y="110.4">18</text>
<text x="440.7" y="110.4">1</text>
<text x="440.7" y="113.9">2</text>
<text x="445.2" y="111.8">TXD</text>
<text x="479.5" y="111.8">VCC</text>
<text x="488.6" y="113.9">4</text>
<text x="488.6" y="110.4">20</text>
<text x="233.5" y="115.4">PB6(XTAL1)</text>
<text x="261.9" y="118.9">PD0(RXD)</text>
<text x="280.5" y="117.5">30</text>
<text x="440.7" y="117.5">3</text>
<text x="445.2" y="115.4">DTR#</text>
<text x="445.2" y="118.9">RTS#</text>
<text x="475.7" y="115.4">VCCIO</text>
<text x="229.1" y="121">8</text>
<text x="233.5" y="122.4">PB7(XTAL2)</text>
<text x="261.1" y="125.9">PD2(INT0)</text>
<text x="262.2" y="122.4">PD1(TXD)</text>
<text x="280.5" y="121">31</text>
<text x="280.5" y="124.5">32</text>
<text x="440.7" y="121">5</text>
<text x="440.7" y="124.5">6</text>
<text x="445.2" y="122.4">RXD</text>
<text x="445.2" y="125.9">RI#</text>
<text x="473.2" y="122.4">3V3OUT</text>
<text x="488.6" y="121">17</text>
<text x="227" y="131.6">20</text>
<text x="261.1" y="129.5">PD3(INT1)</text>
<text x="280.5" y="128.1">1</text>
<text x="280.5" y="131.6">2</text>
<text x="440.7" y="128.1">8</text>
<text x="440.7" y="131.6">9</text>
<text x="445.2" y="129.5">NC1</text>
<text x="488.6" y="131.6">28</text>
<text x="233.5" y="133">AREF</text>
<text x="264.8" y="133">PD4(T0)</text>
<text x="264.8" y="136.5">PD5(T1)</text>
<text x="280.5" y="135.1">9</text>
<text x="438.7" y="135.1">10</text>
<text x="445.2" y="133">DSR#</text>
<text x="445.2" y="136.5">DCD#</text>
<text x="476.7" y="133">OSCO</text>
<text x="477.9" y="136.5">OSCI</text>
<text x="488.6" y="135.1">27</text>
<text x="227" y="138.6">23</text>
<text x="227" y="142.2">24</text>
<text x="233.5" y="140.1">PC0(ADC0)</text>
<text x="233.5" y="143.6">PC1(ADC1)</text>
<text x="260.8" y="140.1">PD6(AIN0)</text>
<text x="260.8" y="143.6">PD7(AIN1)</text>
<text x="280.5" y="138.6">10</text>
<text x="280.5" y="142.2">11</text>
<text x="438.7" y="138.6">11</text>
<text x="445.2" y="140.1">CTS#</text>
<text x="475.2" y="143.6">CBUS0</text>
<text x="479.5" y="140.1">NC2</text>
<text x="488.6" y="142.2">23</text>
<text x="488.6" y="138.6">24</text>
<text x="227" y="145.7">25</text>
<text x="227" y="149.2">26</text>
<text x="233.5" y="147.1">PC2(ADC2)</text>
<text x="280.4" y="149.4">12</text>
<text x="438.7" y="149.2">26</text>
<text x="475.2" y="147.1">CBUS1</text>
<text x="488.6" y="149.2">13</text>
<text x="488.6" y="145.7">22</text>
<text x="227" y="152.8">27</text>
<text x="233.5" y="150.6">PC3(ADC3)</text>
<text x="233.5" y="154.2">PC4(ADC4)</text>
<text x="262.2" y="154.3">PB1(OC1)</text>
<text x="263.5" y="150.8">PB0(ICP)</text>
<text x="280.4" y="152.9">13</text>
<text x="445.2" y="150.6">TEST</text>
<text x="475.2" y="150.6">CBUS2</text>
<text x="475.2" y="154.2">CBUS3</text>
<text x="488.6" y="152.8">14</text>
<text x="227" y="159.8">19</text>
<text x="227" y="156.3">28</text>
<text x="233.5" y="161.2">ADC6</text>
<text x="233.5" y="157.7">PC5(ADC5)</text>
<text x="260.3" y="161.2">PB3(MOSI)</text>
<text x="264.6" y="157.9">PB2(SS)</text>
<text x="280.4" y="156.5">14</text>
<text x="280.5" y="159.8">15</text>
<text x="438.7" y="159.8">25</text>
<text x="445.2" y="161.2">AGND</text>
<text x="475.2" y="157.7">CBUS4</text>
<text x="488.6" y="156.3">12</text>
<text x="227" y="163.3">22</text>
<text x="233.5" y="164.7">ADC7</text>
<text x="260.3" y="164.7">PB4(MISO)</text>
<text x="280.5" y="163.3">16</text>
<text x="280.5" y="166.9">17</text>
<text x="438.7" y="166.9">18</text>
<text x="440.7" y="163.3">7</text>
<text x="445.2" y="164.7">GND1</text>
<text x="488.6" y="166.9">19</text>
<text x="227" y="170.4">21</text>
<text x="229.1" y="173.9">3</text>
<text x="233.5" y="171.8">AGND</text>
<text x="262.4" y="168.3">PB5(SCK)</text>
<text x="438.7" y="170.4">21</text>
<text x="445.2" y="168.3">GND2</text>
<text x="445.2" y="171.8">GND3</text>
<text x="473.2" y="168.3">RESET#</text>
<text x="474.3" y="171.8">USBDM</text>
<text x="488.6" y="173.9">15</text>
<text x="488.6" y="170.4">16</text>
<text x="229.1" y="177.4">5</text>
<text x="233.5" y="175.3">GND1</text>
<text x="233.5" y="178.9">GND2</text>
<text x="359.8" y="179">4</text>
<text x="475.1" y="175.3">USBDP</text>
<text x="333.1" y="182.7">3</text>
<text x="337.6" y="184.1">In</text>
<text x="348.4" y="185.9" transform="rotate(-90 348.4 185.9)">GND</text>
<text x="351.6" y="184.1">Out</text>
<text x="351.6" y="180.4">Out</text>
<text x="359.8" y="182.7">2</text>
<text x="347" y="190.4" transform="rotate(-90 347 190.4)">1</text>
<text x="129.9" y="221.5">1</text>
<text x="164.4" y="221.5">5</text>
<text x="135.1" y="223">IN</text>
<text x="154.4" y="223">OUT</text>
<text x="129.9" y="228.6">3</text>
<text x="135.1" y="230">EN</text>
<text x="148.7" y="230">BYPASS</text>
<text x="164.4" y="228.6">4</text>
<text x="140.7" y="285">1</text>
<text x="144.2" y="286.8">CLKIN</text>
<text x="170.1" y="286.8">SDA</text>
<text x="178.3" y="285">24</text>
<text x="140.7" y="288.6">2</text>
<text x="140.7" y="292.1">3</text>
<text x="144.2" y="290.3">NC</text>
<text x="144.2" y="293.9">NC</text>
<text x="168.3" y="293.9">RESV</text>
<text x="170.7" y="290.3">SCL</text>
<text x="178.3" y="292.1">22</text>
<text x="178.3" y="288.6">23</text>
<text x="140.7" y="295.6">4</text>
<text x="140.7" y="299.2">5</text>
<text x="144.2" y="297.4">NC</text>
<text x="168.3" y="297.4">RESV</text>
<text x="178.3" y="299.2">20</text>
<text x="178.3" y="295.6">21</text>
<text x="140.7" y="302.7">6</text>
<text x="144.2" y="300.9">NC</text>
<text x="144.2" y="304.4">AUX_DA</text>
<text x="165.9" y="300.9">CPOUT</text>
<text x="168.3" y="304.4">RESV</text>
<text x="178.3" y="302.7">19</text>
<text x="140.7" y="306.2">7</text>
<text x="140.7" y="309.7">8</text>
<text x="144.2" y="308">AUX_CL</text>
<text x="144.2" y="311.5">VLOGIC</text>
<text x="172.3" y="311.5">NC</text>
<text x="178.3" y="309.7">17</text>
<text x="138.7" y="316.8">10</text>
<text x="140.7" y="313.3">9</text>
<text x="144.2" y="315">AD0</text>
<text x="172.3" y="315">NC</text>
<text x="178.3" y="316.8">15</text>
<text x="178.3" y="313.3">16</text>
<text x="138.7" y="320.3">11</text>
<text x="138.7" y="323.9">12</text>
<text x="144.2" y="318.6">REGOUT</text>
<text x="144.2" y="322.1">FSYNC</text>
<text x="172.3" y="322.1">NC</text>
<text x="172.3" y="318.6">NC</text>
<text x="178.3" y="320.3">14</text>
<text x="144.2" y="325.6">INT</text>
</g>
<g font-size="3.2" fill="#800000">
<text x="466.7" y="228.2">1</text>
<text x="466.7" y="231.8">3</text>
<text x="476.7" y="228.2">2</text>
<text x="476.7" y="231.8">4</text>
<text x="466.7" y="235.3">5</text>
<text x="476.7" y="235.3">6</text>
</g>
<g font-size="3.2">
<text x="149.2" y="235" transform="rotate(-90 149.2 235)">GND</text>
<text x="147.8" y="240.1" transform="rotate(-90 147.8 240.1)">2</text>
<text x="169.6" y="308">GND</text>
<text x="178.3" y="306.2">18</text>
</g>
<g font-size="3.2" fill="#f00">
<text x="178.3" y="323.9">13</text>
<text x="169.8" y="325.6">VDD</text>
</g>
</svg>
